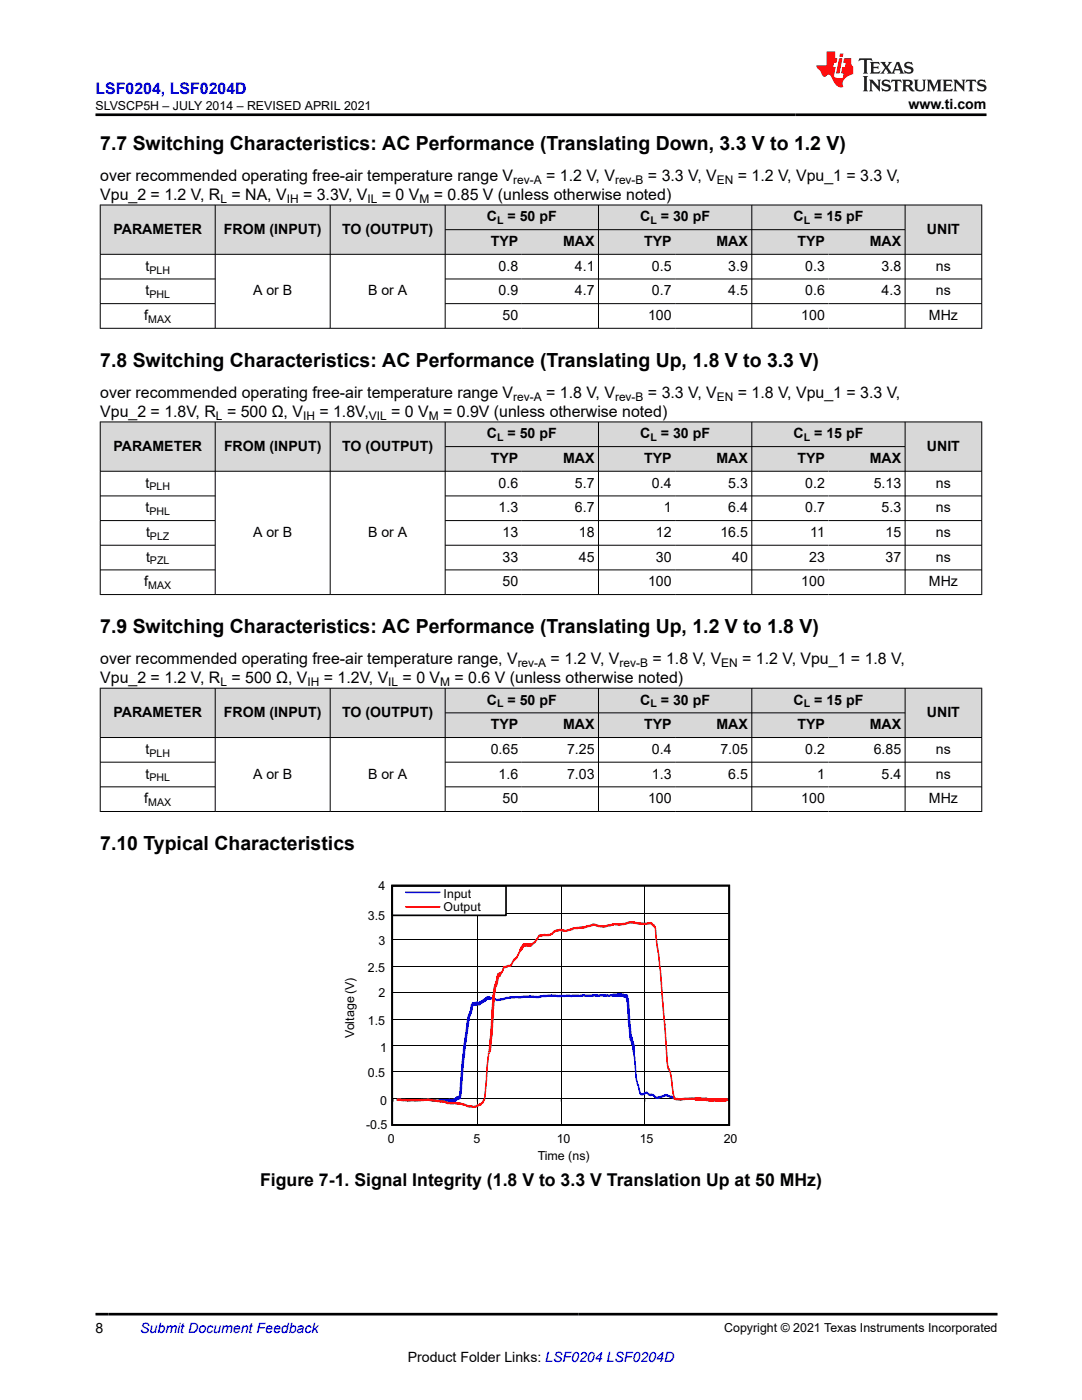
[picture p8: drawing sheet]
<svg xmlns="http://www.w3.org/2000/svg" width="216mm" height="279mm" viewBox="0 0 216 279" stroke-linecap="round" stroke-linejoin="round" font-family="sans-serif">
<g fill="#d8d8d8">
<path d="M20 40.9h175.9v4.9h-175.9z" fill-rule="evenodd"/>
<path d="M20.1 41h22.8v9.7h-22.8z" fill-rule="evenodd"/>
<path d="M43 41h22.8v9.7h-22.8z" fill-rule="evenodd"/>
<path d="M65.9 41h22.9v9.7h-22.9z" fill-rule="evenodd"/>
<path d="M88.9 41h30.5v4.8h-30.5z" fill-rule="evenodd"/>
<path d="M119.5 41h30.5v4.8h-30.5z" fill-rule="evenodd"/>
<path d="M150.1 41h30.4v4.8h-30.4z" fill-rule="evenodd"/>
<path d="M180.7 41h15.1v9.7h-15.1z" fill-rule="evenodd"/>
<path d="M88.9 45.9h15.2v4.8h-15.2z" fill-rule="evenodd"/>
<path d="M104.1 45.9h15.3v4.8h-15.3z" fill-rule="evenodd"/>
<path d="M119.5 45.9h15.2v4.8h-15.2z" fill-rule="evenodd"/>
<path d="M134.7 45.9h15.3v4.8h-15.3z" fill-rule="evenodd"/>
<path d="M150.1 45.9h15.2v4.8h-15.2z" fill-rule="evenodd"/>
<path d="M165.3 45.9h15.2v4.8h-15.2z" fill-rule="evenodd"/>
</g>
<g fill="none" stroke="#000" stroke-width=".2">
<path d="M19.9 40.9h176.1M19.9 50.8h176.1M19.9 55.7h23.1M20 40.9v24.7M42.9 40.9v24.7M65.9 40.9v24.7M88.8 40.9v24.7M88.8 45.8h91.9M88.8 55.7h107.2M119.4 40.9v24.7M150 40.9v24.7M180.6 40.9v24.7"/>
<path d="M195.9 40.9v24.7M19.9 65.5h176.1M19.9 60.6h23.1M88.8 60.6h107.2"/>
</g>
<g fill="#d8d8d8">
<path d="M20 84.2h175.9v4.9h-175.9z" fill-rule="evenodd"/>
<path d="M20.1 84.3h22.8v9.7h-22.8z" fill-rule="evenodd"/>
<path d="M43 84.3h22.8v9.7h-22.8z" fill-rule="evenodd"/>
<path d="M65.9 84.3h22.9v9.7h-22.9z" fill-rule="evenodd"/>
<path d="M88.9 84.3h30.5v4.8h-30.5z" fill-rule="evenodd"/>
<path d="M119.5 84.3h30.5v4.8h-30.5z" fill-rule="evenodd"/>
<path d="M150.1 84.3h30.4v4.8h-30.4z" fill-rule="evenodd"/>
<path d="M180.7 84.3h15.1v9.7h-15.1z" fill-rule="evenodd"/>
<path d="M88.9 89.2h15.2v4.8h-15.2z" fill-rule="evenodd"/>
<path d="M104.1 89.2h15.3v4.8h-15.3z" fill-rule="evenodd"/>
<path d="M119.5 89.2h15.2v4.8h-15.2z" fill-rule="evenodd"/>
<path d="M134.7 89.2h15.3v4.8h-15.3z" fill-rule="evenodd"/>
<path d="M150.1 89.2h15.2v4.8h-15.2z" fill-rule="evenodd"/>
<path d="M165.3 89.2h15.2v4.8h-15.2z" fill-rule="evenodd"/>
</g>
<g fill="none" stroke="#000" stroke-width=".2">
<path d="M19.9 84.2h176.1M19.9 94.1h176.1M19.9 99h23.1M20 84.1v34.6M42.9 84.1v34.6M65.9 84.1v34.6M88.8 84.1v34.6M88.8 89.1h91.9M88.8 99h107.2M119.4 84.1v34.6M150 84.1v34.6M180.6 84.1v34.6"/>
<path d="M195.9 84.1v34.6M19.9 118.7h176.1M19.9 103.9h23.1M19.9 108.8h23.1M19.9 113.7h23.1M88.8 103.9h107.2M88.8 108.8h107.2M88.8 113.7h107.2"/>
</g>
<g fill="#d8d8d8">
<path d="M20 137.3h175.9v5h-175.9z" fill-rule="evenodd"/>
<path d="M20.1 137.4h22.8v9.7h-22.8z" fill-rule="evenodd"/>
<path d="M43 137.4h22.8v9.7h-22.8z" fill-rule="evenodd"/>
<path d="M65.9 137.4h22.9v9.7h-22.9z" fill-rule="evenodd"/>
<path d="M88.9 137.4h30.5v4.8h-30.5z" fill-rule="evenodd"/>
<path d="M119.5 137.4h30.5v4.8h-30.5z" fill-rule="evenodd"/>
<path d="M150.1 137.4h30.4v4.8h-30.4z" fill-rule="evenodd"/>
<path d="M180.7 137.4h15.1v9.7h-15.1z" fill-rule="evenodd"/>
<path d="M88.9 142.3h15.2v4.8h-15.2z" fill-rule="evenodd"/>
<path d="M104.1 142.3h15.3v4.8h-15.3z" fill-rule="evenodd"/>
<path d="M119.5 142.3h15.2v4.8h-15.2z" fill-rule="evenodd"/>
<path d="M134.7 142.3h15.3v4.8h-15.3z" fill-rule="evenodd"/>
<path d="M150.1 142.3h15.2v4.8h-15.2z" fill-rule="evenodd"/>
<path d="M165.3 142.3h15.2v4.8h-15.2z" fill-rule="evenodd"/>
</g>
<g fill="none" stroke="#000" stroke-width=".2">
<path d="M19.9 137.3h176.1M20 137.3v24.7M42.9 137.3v24.7M65.9 137.3v24.7M88.8 137.3v24.7M119.4 137.3v24.7M150 137.3v24.7M180.6 137.3v24.7M195.9 137.3v24.7M19.9 147.2h176.1M19.9 152.1h23.1M19.9 157h23.1"/>
<path d="M88.8 142.3h91.9M88.8 152.1h107.2M88.8 157h107.2M19.9 162h176.1M95.2 176.9v47.6M112 176.9v47.6M128.7 176.9v47.6M78.5 182.2h67M78.5 187.5h67M78.5 192.8h67M78.5 198.1h67M78.5 203.4h67"/>
<path d="M78.5 208.7h67M78.5 213.9h67M78.5 219.2h67"/>
</g>
<path d="M78.4 219.2h.1v.7h-.1zM95.1 219.2h.2v.7h-.2zM111.9 219.2h.1v.7h-.1zM128.6 219.2h.2v.7h-.2zM145.4 219.2h.1v.7h-.1z" fill-rule="evenodd" fill="#000"/>
<g fill="#4f81bc">
<path d="M79.2 219.3h2l.3 .3-.2 .2-2-.1-.2-.1z" fill-rule="evenodd"/>
<path d="M81.2 219.4l2.2-.1 .1 .3-.2 .2h-1.8l-.3-.1z" fill-rule="evenodd"/>
<path d="M83.3 219.4l1.8-.1a.26 .26 0 0 1 .3-.1 .26 .26 0 0 1 .1 .4 .26 .26 0 0 1-.3 .1l-1.6 .1a.27 .27 0 0 1-.3-.1 .27 .27 0 0 1 0-.3z" fill-rule="evenodd"/>
<path d="M85.3 219.3l2.1 .1 .2 .2-.1 .3-1.3-.1-.8-.1z" fill-rule="evenodd"/>
</g>
<g fill="#00f">
<path d="M87.4 219.5l2.2-.1 .1 .3-.2 .2h-2z" fill-rule="evenodd"/>
<path d="M89.4 219.4h1.3l-.1 .1 .4-.5 .6-.2 .1 .2v.3l-.6 .1 .2-.1-.2 .3-.5 .3-1-.1h-.2z" fill-rule="evenodd"/>
</g>
<path d="M89.4 219.4h1.3l-.1 .1 .4-.5 .6-.2 .1 .2v.3l-.6 .1 .2-.1-.2 .3-.5 .3-1-.1h-.2z" fill="none" stroke="#00f" stroke-width=".2"/>
<path d="M93.6 202.5l.2 .1-.2 1.1h-.2l-.1-.2h.3l-.8 5.8v-.1l-.8 9.1-.1 .7-.1 .2-.2-.1 .2-.1-.2 .3-.2-.2 .2-.3 .1 .2h-.2l.2-.3 .1 .1-.2 .1 .9-9.8 .7-5.6 .2-.3 .2 .2-.3 .1z" fill-rule="evenodd" fill="#00f"/>
<path d="M93.6 202.5l.2 .1-.2 1.1h-.2l-.1-.2h.3l-.8 5.8v-.1l-.8 9.1-.1 .7-.1 .2-.2-.1 .2-.1-.2 .3-.2-.2 .2-.3 .1 .2h-.2l.2-.3 .1 .1-.2 .1 .9-9.8 .7-5.6 .2-.3 .2 .2-.3 .1z" fill="none" stroke="#00f" stroke-width=".2"/>
<path d="M94.2 200.2l.6-.2 .3 .2h-.1l.1-.2 .5 .1-.1 .1 .3-.1v.1l-.2 .4-.5-.2 .2-.1-.2 .3-.3-.2 .1 .1-.6 .1 .1-.1-.3 1.6-.3 .7-.2 .1-.1-.3z" fill-rule="evenodd" fill="#00f"/>
<path d="M94.2 200.2l.6-.2 .3 .2h-.1l.1-.2 .5 .1-.1 .1 .3-.1v.1l-.2 .4-.5-.2 .2-.1-.2 .3-.3-.2 .1 .1-.6 .1 .1-.1-.3 1.6-.3 .7-.2 .1-.1-.3z" fill="none" stroke="#00f" stroke-width=".2"/>
<path d="M95.6 200.1l.8-.6h.2h-.1l.6-.5h.7l.1 .1-.1 .3h-.6l-1.5 1.1-.2-.2z" fill-rule="evenodd" fill="#00f"/>
<path d="M95.6 200.1l.8-.6h.2h-.1l.6-.5h.7l.1 .1-.1 .3h-.6l-1.5 1.1-.2-.2z" fill="none" stroke="#00f" stroke-width=".2"/>
<g fill="#00f">
<path d="M97.7 199h.6l.8 .4 .8-.1v.3l-.2 .1-.7 .1-.7-.3-.6-.1z" fill-rule="evenodd"/>
<path d="M99.7 199.3l2-.5 .3 .3-.2 .2h-.7l-.8 .3-.5 .1z" fill-rule="evenodd"/>
<path d="M101.7 198.9l1.9-.1h.3l.1 .2-.2 .3h-2z" fill-rule="evenodd"/>
<path d="M103.8 198.9l2-.3 .3 .1v.2l-.1 .2-2.1 .1z" fill-rule="evenodd"/>
<path d="M105.9 198.7l1.3 .1 .8-.2 .1 .3-.5 .3-1.6-.1-.2-.1z" fill-rule="evenodd"/>
<path d="M107.9 198.7l1.8-.2a.28 .28 0 0 1 .4 0 .28 .28 0 0 1 0 .4 .28 .28 0 0 1-.3 0l-1.8 .1z" fill-rule="evenodd"/>
<path d="M109.9 198.5h1.9a.3 .3 0 0 1 .4 .1 .3 .3 0 0 1 0 .4 .3 .3 0 0 1-.4 0l-1.5-.1a.27 .27 0 0 1-.3-.1 .27 .27 0 0 1-.1-.3z" fill-rule="evenodd"/>
<path d="M112 198.6l2.1-.1 .2 .3-.2 .2h-2z" fill-rule="evenodd"/>
<path d="M114.1 198.6l2.1-.1 .2 .2-.3 .2-1.9 .1z" fill-rule="evenodd"/>
<path d="M116.1 198.5l2.2-.1 .1 .3-.3 .2h-1.9z" fill-rule="evenodd"/>
<path d="M118.2 198.5l1.8-.1a.3 .3 0 0 1 .4 0 .3 .3 0 0 1 0 .5 .3 .3 0 0 1-.4 0h-1.7z" fill-rule="evenodd"/>
<path d="M120.2 198.5l2.2-.1 .1 .2-.2 .3h-1.9l-.2-.1z" fill-rule="evenodd"/>
<path d="M122.2 198.5l2.2-.1 .2 .3-.2 .2-.1-.2 .1 .1-2 .1-.2-.1z" fill-rule="evenodd"/>
</g>
<path d="M122.2 198.5l2.2-.1 .2 .3-.2 .2-.1-.2 .1 .1-2 .1-.2-.1z" fill="none" stroke="#00f" stroke-width=".2"/>
<path d="M124.4 198.5l.8 .1 .1 .9v-.1l.1 .2 .7 7.9h-.3l.1-.6h.1l.3 1.1-.2-.2 .2 .1 .1 .4h-.2h.2l.1 .3 .1 1.2-.1 .2-.2-.2-.1-1.3 .2 .1-.1 .1-.2-.3-.1-.3 .2 .2-.2-.2-.2-1h.3l-.2 .6-.2-.9-.6-7.1 .1 .1-.2-.4-.1-.6 .2 .2-.8-.1z" fill-rule="evenodd" fill="#00f"/>
<path d="M124.4 198.5l.8 .1 .1 .9v-.1l.1 .2 .7 7.9h-.3l.1-.6h.1l.3 1.1-.2-.2 .2 .1 .1 .4h-.2h.2l.1 .3 .1 1.2-.1 .2-.2-.2-.1-1.3 .2 .1-.1 .1-.2-.3-.1-.3 .2 .2-.2-.2-.2-1h.3l-.2 .6-.2-.9-.6-7.1 .1 .1-.2-.4-.1-.6 .2 .2-.8-.1z" fill="none" stroke="#00f" stroke-width=".2"/>
<g fill="#00f">
<path d="M126.4 209.7l.2-.1v.2l.6 5.7 .7 2.6-.1-.1 .3 .3-.2-.1 .7-.1 .1 .3-.3 .2h-.5l-.3-.3-.7-2.8z" fill-rule="evenodd"/>
<path d="M128.4 218.1l.5-.3h.2l.4 .5-.1-.1 .4 .1h-.1h.6l.4 .3v.3l-.1 .1-.4-.3h.1h-.7l-.7-.5h.1l-.5 .3z" fill-rule="evenodd"/>
<path d="M130.5 218.6l.5 .3-.1-.1h.4l1.3-.4 .2 .2-.3 .3-1.6 .4-.5-.4z" fill-rule="evenodd"/>
<path d="M132.6 218.4l.4-.1 1.1 .4 .7 .4v.3l-.2 .1-.7-.4h.2h-.5l-.6-.3h-.4z" fill-rule="evenodd"/>
</g>
<g fill="#4f81bc">
<path d="M134.6 219.1l1 .1 1.1-.1 .2 .2-.3 .3h-1.6l-.5-.2z" fill-rule="evenodd"/>
<path d="M136.6 219.1l1.6-.1 .6 .1 .1 .2-.1 .2h-1.9a.27 .27 0 0 1-.3-.1 .27 .27 0 0 1 0-.3z" fill-rule="evenodd"/>
<path d="M138.7 219.2h1.8a.31 .31 0 0 1 .4 0 .31 .31 0 0 1 0 .4 .31 .31 0 0 1-.4 0l-1.7-.1h-.1z" fill-rule="evenodd"/>
<path d="M140.7 219.2l1.9 .1a.28 .28 0 0 1 .3 0 .28 .28 0 0 1 .1 .4 .28 .28 0 0 1-.4 0h-1.5l-.4-.2z" fill-rule="evenodd"/>
<path d="M142.8 219.4l2.1-.1 .2 .2-.3 .2h-1.7a.27 .27 0 0 1-.3-.1 .27 .27 0 0 1 0-.2z" fill-rule="evenodd"/>
<path d="M144.9 219.3h.6v.5l-.6-.1z" fill-rule="evenodd"/>
</g>
<g fill="#f00">
<path d="M79.2 219.3h2l.3 .3-.2 .2-2-.1-.2-.1z" fill-rule="evenodd"/>
<path d="M81.2 219.4l2.2-.1 .1 .3-.2 .2h-1.8l-.3-.1z" fill-rule="evenodd"/>
<path d="M83.3 219.4l1.8-.1a.26 .26 0 0 1 .3-.1 .26 .26 0 0 1 .1 .4 .26 .26 0 0 1-.3 .1l-1.6 .1a.27 .27 0 0 1-.3-.1 .27 .27 0 0 1 0-.3z" fill-rule="evenodd"/>
<path d="M85.3 219.3l2 .2a.25 .25 0 0 1 .3 .1 .25 .25 0 0 1-.1 .4l-2-.3-.2-.1z" fill-rule="evenodd"/>
<path d="M87.4 219.5l1.1 .1 .9 .3-.1 .1 .2-.1 .1 .4-.2 .1-.9-.4h.1h-1.1l-.2-.2z" fill-rule="evenodd"/>
<path d="M89.5 219.9l2.1 .1 .1 .3-.2 .2-1.9-.1-.2-.2z" fill-rule="evenodd"/>
<path d="M91.5 220.1l.5-.1 1.5 .6a.24 .24 0 0 1 .2 .3 .24 .24 0 0 1-.4 0l-1.7-.4z" fill-rule="evenodd"/>
<path d="M93.5 220.6l1.2 .1h-.1l.9-.4 .3 .1-.1 .3-1 .4-1.1-.1z" fill-rule="evenodd"/>
<path d="M97.6 209.4h.3v.2l-.2 .6-.1 .1-.2-.3h.3l-.9 9.3a.39 .39 0 0 1-.3 .5l.1-.1-.1 .4-.5 .5h-.4v-.3h.3l-.1-.1 .5-.4-.1 .1 .2-.5h.2l-.1 .1 .6-7.5 .4-2.3h.2l.1 .3-.2-.2-.1 .1z" fill-rule="evenodd"/>
<path d="M99.4 194.3l.2-.1 .1 .4-.1-.1-.1 .1 .3-.5a.4 .4 0 0 1-.1 .7l.1-.1-.1 .2h-.2l-.1-.4 .2 .1-.3 1.4-.2 .3 .1-.2-.1 .7h-.3l.2-.1-.4 2.1-.4 7.3-.3 3.5-.2 .2-.1-.3 .7-10.8 .4-2.1 .2-.2 .1 .1-.2 .1 .1-.6 .2-.2-.1 .1z" fill-rule="evenodd"/>
</g>
<path d="M99.4 194.3l.2-.1 .1 .4-.1-.1-.1 .1 .3-.5a.4 .4 0 0 1-.1 .7l.1-.1-.1 .2h-.2l-.1-.4 .2 .1-.3 1.4-.2 .3 .1-.2-.1 .7h-.3l.2-.1-.4 2.1-.4 7.3-.3 3.5-.2 .2-.1-.3 .7-10.8 .4-2.1 .2-.2 .1 .1-.2 .1 .1-.6 .2-.2-.1 .1z" fill="none" stroke="#f00" stroke-width=".2"/>
<g fill="#f00">
<path d="M100.4 192.9l1-.4 .6 .1-.2 .4-1.3 .2h.1l-.2 .8-.6 .6-.1-.4 .4-.5-.1 .1z" fill-rule="evenodd"/>
<path d="M103.8 189.4l.2-.1v.4l-.6 1.3-.3 .4h-.3h.2l-.4 .4 .1-.1-.6 1-.3 .2-.1-.3 .4-.3-.2 .2 .7-1.3 .4-.1h-.1l.4-.5-.2 .2z" fill-rule="evenodd"/>
<path d="M104.4 188.5l.4-.2 1.2 .1 .1 .3-.3 .2-1.2-.2-.7 1.1-.1-.4z" fill-rule="evenodd"/>
</g>
<path d="M104.4 188.5l.4-.2 1.2 .1 .1 .3-.3 .2-1.2-.2-.7 1.1-.1-.4z" fill="none" stroke="#f00" stroke-width=".2"/>
<g fill="#f00">
<path d="M107.5 186.5l.5-.1 .1 .4-.6 .2 .2-.1-.9 1.3-.6 .5h-.4v-.3l.9-.6-.1 .1z" fill-rule="evenodd"/>
<path d="M107.9 186.5l.6-.1h1.1h-.1l.6-.2 .1 .1-.1 .3-.6 .2-1.5 .1z" fill-rule="evenodd"/>
<path d="M110 186.2l.9-.7 .8-.1 .5 .2v.2h-.6h.1l-1.1 .2h.1l-.6 .6-.2-.1z" fill-rule="evenodd"/>
<path d="M112 185.5l.9 .1 1.2-.4 .2 .1-.1 .3-1.2 .4-.9-.1z" fill-rule="evenodd"/>
<path d="M114.1 185.2l.4-.2 1.6-.1 .3 .2-.2 .2-1.6 .1-.5 .2z" fill-rule="evenodd"/>
<path d="M116.1 185l1.7-.4h-.1l.5-.2 .2 .2-.2 .2-1.7 .5h-.4z" fill-rule="evenodd"/>
<path d="M118.2 184.4l.4-.1 1 .3 .7 .1 .2 .2-.3 .2-.7-.1-1-.3-.3 .1z" fill-rule="evenodd"/>
<path d="M120.2 184.7l2.1-.4 .2 .2-.4 .3-1.5 .3-.4-.1z" fill-rule="evenodd"/>
<path d="M122.2 184.3l2.2-.1 .2 .2-.2 .2-1 .2-1-.1z" fill-rule="evenodd"/>
<path d="M124.3 184.2l1.3-.3h.8l.2 .2-.1 .2h-1l-1 .3h-.2z" fill-rule="evenodd"/>
<path d="M126.4 183.9l2.1 .3 .2 .2-.2 .2-1.7-.2-.4-.1z" fill-rule="evenodd"/>
<path d="M128.4 184.2l1.6-.2 .4 .5-.1-.1h.2l.2 .6-.2 .1-.2-.4 .1 .2-.2-.1-.3-.5 .1 .2-.2-.1h.1l-1.2 .2a.27 .27 0 0 1-.3-.1 .27 .27 0 0 1 0-.3z" fill-rule="evenodd"/>
<path d="M130.5 184.7h.2l.2 .4 .7 5.2 .2 2.8-.1-.2 .2 .2v.7l.9 10.7-.2 .2-.1-.2-1-11.3 .2 .2-.2-.2-.9-8.1 .1 .2-.3-.3z" fill-rule="evenodd"/>
<path d="M132.5 204.4l.2-.1 .1 .2 .6 8.3-.1-.1 .2 .5-.1-.1 .2 .1 .3 .8 .8 5.2-.1-.2 .2 .3-.1 .2-.3-.1-.3-1.2-.4-3.6-.4-1.2 .2 .1-.3-.1-.1-.5z" fill-rule="evenodd"/>
<path d="M134.6 219.1l1 .1 1.1-.1 .2 .2-.3 .3h-1.6l-.5-.2z" fill-rule="evenodd"/>
<path d="M136.6 219.1l1.6-.1 .6 .1 .1 .2-.1 .2h-1.9a.27 .27 0 0 1-.3-.1 .27 .27 0 0 1 0-.3z" fill-rule="evenodd"/>
<path d="M138.7 219.2h1.8a.31 .31 0 0 1 .4 0 .31 .31 0 0 1 0 .4 .31 .31 0 0 1-.4 0l-1.7-.1h-.1z" fill-rule="evenodd"/>
</g>
<path d="M138.7 219.2h1.8a.31 .31 0 0 1 .4 0 .31 .31 0 0 1 0 .4 .31 .31 0 0 1-.4 0l-1.7-.1h-.1z" fill="none" stroke="#f00" stroke-width=".2"/>
<path d="M140.7 219.2l1.9 .1a.28 .28 0 0 1 .3 0 .28 .28 0 0 1 .1 .4 .28 .28 0 0 1-.4 0h-1.5l-.4-.2z" fill-rule="evenodd" fill="#f00"/>
<path d="M140.7 219.2l1.9 .1a.28 .28 0 0 1 .3 0 .28 .28 0 0 1 .1 .4 .28 .28 0 0 1-.4 0h-1.5l-.4-.2z" fill="none" stroke="#f00" stroke-width=".2"/>
<path d="M142.8 219.4l2.1-.1 .2 .2-.3 .2h-1.7a.27 .27 0 0 1-.3-.1 .27 .27 0 0 1 0-.2z" fill-rule="evenodd" fill="#f00"/>
<path d="M142.8 219.4l2.1-.1 .2 .2-.3 .2h-1.7a.27 .27 0 0 1-.3-.1 .27 .27 0 0 1 0-.2z" fill="none" stroke="#f00" stroke-width=".2"/>
<path d="M144.9 219.3h.6v.5l-.6-.1z" fill-rule="evenodd" fill="#f00"/>
<path d="M78.2 176.8h22.8v5.9h-22.8z" fill-rule="evenodd" fill="#fff"/>
<path d="M78.2 176.8h22.8v5.9h-22.8z" fill="none" stroke="#000" stroke-width=".34"/>
<path d="M81 178.1h6.8" fill="none" stroke="#00f" stroke-width=".34"/>
<path d="M81 181h6.8" fill="none" stroke="#f00" stroke-width=".34"/>
<path d="M78.2 176.7h67.3v47.8h-67.3z" fill="none" stroke="#000" stroke-width=".36"/>
<path d="M171.5 11.6l-.2 .6 .5-.2h.6v.1v2.2l-.2 .4h1l-.2-.4v-2.2v-.1h.5l.6 .2-.2-.6zM173.6 12.4l.2 .3v1.6l-.2 .4h1.9l.1-.6a1.08 1.08 0 0 1-1.3 .2v-.7h.6l.4 .2v-.7l-.4 .2h-.6v-.5l.2-.2a1 1 0 0 1 1 .3l-.1-.5zM175.7 12.4l.9 1.1-1 1.2h.9l-.2-.2 .5-.8 .4 .8-.2 .2h1.6l-.2-.2 .2-.5h.9l.1 .5-.1 .2h.9l-.2-.4-.8-1.9h-.5l-.9 2.1-.9-1.1 .9-1h-.8l.2 .2-.4 .6-.4-.6 .2-.2zM179 12.8l.4 1h-.7zM180.7 12.5a.65 .65 0 0 0-.2 .7 .65 .65 0 0 0 .6 .5l.6 .1 .1 .3a.79 .79 0 0 1-.7 .4 .79 .79 0 0 1-.7-.5l.1 .7 .2-.1a.93 .93 0 0 0 1.1 0 .93 .93 0 0 0 .4-.9 1.46 1.46 0 0 0-1.2-.6l-.1-.3a1.09 1.09 0 0 1 1.2 .2l-.2-.6-.1 .1-.5-.2zM172.2 15.2l.2 .4v2.2l-.2 .4h1l-.2-.4v-2.2l.2-.4zM173.4 15.9l.2 .4v1.5l-.2 .4h.8l-.3-.4 .1-1.3 1.6 1.8v-2l.2-.4h-.7l.1 .2 .1 1.1-1.2-1.3zM176.2 16a.65 .65 0 0 0-.2 .8 .65 .65 0 0 0 .6 .4l.6 .2 .1 .2a.79 .79 0 0 1-.7 .4 .79 .79 0 0 1-.7-.5l.1 .7 .2-.1a.93 .93 0 0 0 1.1 .1 .93 .93 0 0 0 .4-1 1.46 1.46 0 0 0-1.2-.5l-.1-.4a1.09 1.09 0 0 1 1.2 .2l-.1-.6-.2 .1-.5-.1zM177.9 15.9l-.1 .6a.63 .63 0 0 1 .8-.3v1.6l-.3 .4h1l-.2-.4v-1.6a.66 .66 0 0 1 .8 .3l-.1-.6zM180 15.9l.2 .4v1.5l-.2 .4h1l-.2-.2-.1-.7h.5l.1 .2a.79 .79 0 0 0 1.2 .6l-1-.9a.61 .61 0 0 0 .6-.6 .61 .61 0 0 0-.5-.7zM180.8 16.2h.1a.47 .47 0 0 1 .5 .1 .47 .47 0 0 1 .1 .5l-.1 .1-.7 .1zM182.3 15.9l.2 .2a2.27 2.27 0 0 0 .4 2 1.04 1.04 0 0 0 1.7-.7v-1.3l.2-.2h-.8l.2 .4v1.1a.6 .6 0 0 1-.6 .6 .6 .6 0 0 1-.6-.6v-1.1l.3-.4zM184.9 15.9l.2 .4v1.5l-.2 .4h.8l-.3-.4v-1.4l.9 1.9 .9-1.9v1.4l-.3 .4h1l-.2-.4v-1.5l.2-.4h-.8l-.7 1.5-.6-1.5zM188.1 15.9l.2 .4v1.5l-.2 .4h1.9l.1-.6a1.09 1.09 0 0 1-1.3 .2v-.7h.6l.4 .2v-.6l-.4 .2h-.6v-.6l.2-.1a1.01 1.01 0 0 1 1 .3l-.1-.6zM190.2 15.9l.3 .4v1.5l-.3 .4h.8l-.2-.4v-1.3l1.6 1.8v-2l.2-.4h-.7l.2 .2v1.1l-1.2-1.3zM192.8 15.9l-.1 .6a.63 .63 0 0 1 .8-.3v1.6l-.3 .4h1l-.2-.4v-1.6a.66 .66 0 0 1 .8 .3l-.1-.6zM195.2 16a.65 .65 0 0 0-.2 .8 .65 .65 0 0 0 .6 .4l.6 .2 .2 .2a.79 .79 0 0 1-.7 .4 .79 .79 0 0 1-.7-.5l.1 .7 .2-.1a.93 .93 0 0 0 1 .1 .93 .93 0 0 0 .5-1 1.46 1.46 0 0 0-1.3-.5v-.4a1.09 1.09 0 0 1 1.2 .2l-.2-.6-.2 .1-.5-.1z" fill="#231f20"/>
<path d="M164.9 10.3v2.7h-2l.1 .4 .8 1a.95 .95 0 0 0 1 .9 .59 .59 0 0 1 .5-.4 .59 .59 0 0 1 .5 .3l.4 .8a1.59 1.59 0 0 0 2.1 1.4 1.61 1.61 0 0 1 1-2.3l1-.3-.1-1.5a1.59 1.59 0 0 1-.3-1.7h-1.5l-.2 .9h.6l-.2 .9h-.5l-.2 .9v.3l.4 .1-.1 .9h-.7a.73 .73 0 0 1-1-.7l.3-1.5h-.5l.1-.9h.5l.2-.9h-.5v-1.3zM167.4 11.6l-.6 3.1h.7l.6-3.1zM167.6 10.7l-.1 .6h.7l.1-.6z" fill="#ed1c24"/>
<path d="M19 22.9h177.8M19 262.3h180" fill="none" stroke="#000" stroke-width=".53"/>
<g font-size="3.9">
<text x="20" y="29.9">7.7 Switching Characteristics: AC Performance (Translating Down, 3.3 V to 1.2 V)</text>
<text x="20" y="73.2">7.8 Switching Characteristics: AC Performance (Translating Up, 1.8 V to 3.3 V)</text>
<text x="20" y="126.3">7.9 Switching Characteristics: AC Performance (Translating Up, 1.2 V to 1.8 V)</text>
<text x="20" y="169.6">7.10 Typical Characteristics</text>
</g>
<text font-size="3.5" x="51.9" y="236.6">Figure 7-1. Signal Integrity (1.8 V to 3.3 V Translation Up at 50 MHz)</text>
<text font-size="3.2" fill="#00f" x="19.1" y="18.7">LSF0204, LSF0204D</text>
<g font-size="3.2">
<text x="20" y="39.9">Vpu_2 = 1.2 V, R = NA, V</text>
<text x="20" y="36.1">over recommended operating free-air temperature range V</text>
<text x="60.5" y="39.9">= 3.3V, V</text>
<text x="76.2" y="39.9">= 0 V</text>
<text x="86.6" y="39.9">= 0.85 V (unless otherwise noted)</text>
<text x="109" y="36.1">= 1.2 V, V</text>
<text x="129.3" y="36.1">= 3.3 V, V</text>
<text x="147.2" y="36.1">= 1.2 V, Vpu_1 = 3.3 V,</text>
<text x="20" y="83.2">Vpu_2 = 1.8V, R = 500 Ω, V</text>
<text x="20" y="79.3">over recommended operating free-air temperature range V</text>
<text x="63.7" y="83.2">= 1.8V,</text>
<text x="78.1" y="83.2">= 0 V</text>
<text x="88.4" y="83.2">= 0.9V (unless otherwise noted)</text>
<text x="109" y="79.3">= 1.8 V, V</text>
<text x="129.3" y="79.3">= 3.3 V, V</text>
<text x="147.2" y="79.3">= 1.8 V, Vpu_1 = 3.3 V,</text>
<text x="20" y="136.3">Vpu_2 = 1.2 V, R = 500 Ω, V</text>
<text x="20" y="132.5">over recommended operating free-air temperature range, V</text>
<text x="64.6" y="136.3">= 1.2V, V</text>
<text x="80.3" y="136.3">= 0 V</text>
<text x="90.7" y="136.3">= 0.6 V (unless otherwise noted)</text>
<text x="109.9" y="132.5">= 1.2 V, V</text>
<text x="130.2" y="132.5">= 1.8 V, V</text>
<text x="148.1" y="132.5">= 1.2 V, Vpu_1 = 1.8 V,</text>
</g>
<g font-size="2.8">
<text x="181.3" y="21.8">www.ti.com</text>
<text x="22.6" y="46.6">PARAMETER</text>
<text x="44.7" y="46.6">FROM (INPUT)</text>
<text x="68.3" y="46.6">TO (OUTPUT)</text>
<text x="97.2" y="44.2">C</text>
<text x="101.3" y="44.2">= 50 pF</text>
<text x="127.8" y="44.2">C</text>
<text x="131.9" y="44.2">= 30 pF</text>
<text x="158.3" y="44.2">C</text>
<text x="162.5" y="44.2">= 15 pF</text>
<text x="185" y="46.6">UNIT</text>
<text x="97.9" y="49.1">TYP</text>
<text x="112.4" y="49.1">MAX</text>
<text x="128.5" y="49.1">TYP</text>
<text x="143" y="49.1">MAX</text>
<text x="159.1" y="49.1">TYP</text>
<text x="173.6" y="49.1">MAX</text>
<text x="29" y="59">t</text>
<text x="29" y="54">t</text>
<text x="50.5" y="59">A or B</text>
<text x="73.4" y="59">B or A</text>
<text x="99.5" y="54">0.8</text>
<text x="99.5" y="59">0.9</text>
<text x="114.7" y="54">4.1</text>
<text x="114.7" y="59">4.7</text>
<text x="130.1" y="54">0.5</text>
<text x="130.1" y="59">0.7</text>
<text x="145.3" y="54">3.9</text>
<text x="145.3" y="59">4.5</text>
<text x="160.7" y="54">0.3</text>
<text x="160.7" y="59">0.6</text>
<text x="175.9" y="54">3.8</text>
<text x="175.9" y="59">4.3</text>
<text x="186.8" y="54">ns</text>
<text x="186.8" y="59">ns</text>
<text x="28.8" y="63.9">f</text>
<text x="100.3" y="63.9">50</text>
<text x="129.3" y="63.9">100</text>
<text x="159.9" y="63.9">100</text>
<text x="185.4" y="63.9">MHz</text>
<text x="22.6" y="89.9">PARAMETER</text>
<text x="44.7" y="89.9">FROM (INPUT)</text>
<text x="68.3" y="89.9">TO (OUTPUT)</text>
<text x="97.2" y="87.5">C</text>
<text x="101.3" y="87.5">= 50 pF</text>
<text x="127.8" y="87.5">C</text>
<text x="131.9" y="87.5">= 30 pF</text>
<text x="158.3" y="87.5">C</text>
<text x="162.5" y="87.5">= 15 pF</text>
<text x="185" y="89.9">UNIT</text>
<text x="97.9" y="92.4">TYP</text>
<text x="112.4" y="92.4">MAX</text>
<text x="128.5" y="92.4">TYP</text>
<text x="143" y="92.4">MAX</text>
<text x="159.1" y="92.4">TYP</text>
<text x="173.6" y="92.4">MAX</text>
<text x="29" y="97.3">t</text>
<text x="99.5" y="97.3">0.6</text>
<text x="114.7" y="97.3">5.7</text>
<text x="130.1" y="97.3">0.4</text>
<text x="145.3" y="97.3">5.3</text>
<text x="160.7" y="97.3">0.2</text>
<text x="174.3" y="97.3">5.13</text>
<text x="186.8" y="97.3">ns</text>
<text x="29" y="102.2">t</text>
<text x="29.1" y="107.2">t</text>
<text x="50.5" y="107.2">A or B</text>
<text x="73.4" y="107.2">B or A</text>
<text x="99.5" y="102.2">1.3</text>
<text x="100.3" y="107.2">13</text>
<text x="114.7" y="102.2">6.7</text>
<text x="115.5" y="107.2">18</text>
<text x="130.9" y="107.2">12</text>
<text x="132.4" y="102.2">1</text>
<text x="143.8" y="107.2">16.5</text>
<text x="145.3" y="102.2">6.4</text>
<text x="160.7" y="102.2">0.7</text>
<text x="161.7" y="107.2">11</text>
<text x="175.9" y="102.2">5.3</text>
<text x="176.7" y="107.2">15</text>
<text x="186.8" y="107.2">ns</text>
<text x="186.8" y="102.2">ns</text>
<text x="29.1" y="112.1">t</text>
<text x="100.3" y="112.1">33</text>
<text x="115.5" y="112.1">45</text>
<text x="130.9" y="112.1">30</text>
<text x="146.1" y="112.1">40</text>
<text x="161.5" y="112.1">23</text>
<text x="176.7" y="112.1">37</text>
<text x="186.8" y="112.1">ns</text>
<text x="28.8" y="117">f</text>
<text x="100.3" y="117">50</text>
<text x="129.3" y="117">100</text>
<text x="159.9" y="117">100</text>
<text x="185.4" y="117">MHz</text>
<text x="22.6" y="143.1">PARAMETER</text>
<text x="44.7" y="143.1">FROM (INPUT)</text>
<text x="68.3" y="143.1">TO (OUTPUT)</text>
<text x="97.2" y="140.6">C</text>
<text x="101.3" y="140.6">= 50 pF</text>
<text x="127.8" y="140.6">C</text>
<text x="131.9" y="140.6">= 30 pF</text>
<text x="158.3" y="140.6">C</text>
<text x="162.5" y="140.6">= 15 pF</text>
<text x="185" y="143.1">UNIT</text>
<text x="97.9" y="145.5">TYP</text>
<text x="112.4" y="145.5">MAX</text>
<text x="128.5" y="145.5">TYP</text>
<text x="143" y="145.5">MAX</text>
<text x="159.1" y="145.5">TYP</text>
<text x="173.6" y="145.5">MAX</text>
<text x="29" y="150.5">t</text>
<text x="29" y="155.4">t</text>
<text x="50.5" y="155.4">A or B</text>
<text x="73.4" y="155.4">B or A</text>
<text x="97.9" y="150.5">0.65</text>
<text x="99.5" y="155.4">1.6</text>
<text x="113.2" y="150.5">7.25</text>
<text x="113.2" y="155.4">7.03</text>
<text x="130.1" y="150.5">0.4</text>
<text x="130.1" y="155.4">1.3</text>
<text x="143.8" y="150.5">7.05</text>
<text x="145.3" y="155.4">6.5</text>
<text x="160.7" y="150.5">0.2</text>
<text x="163" y="155.4">1</text>
<text x="174.3" y="150.5">6.85</text>
<text x="175.9" y="155.4">5.4</text>
<text x="186.8" y="150.5">ns</text>
<text x="186.8" y="155.4">ns</text>
<text x="28.8" y="160.3">f</text>
<text x="100.3" y="160.3">50</text>
<text x="129.3" y="160.3">100</text>
<text x="159.9" y="160.3">100</text>
<text x="185.4" y="160.3">MHz</text>
<text x="19" y="266.1">8</text>
<text x="81.4" y="271.7">Product Folder Links: LSF0204 LSF0204D</text>
</g>
<text font-size="2.8" fill="#00f" x="28" y="266.1">Submit Document Feedback</text>
<g font-size="2.5">
<text x="19.1" y="21.9">SLVSCP5H – JULY 2014 – REVISED APRIL 2021</text>
<text x="75.5" y="177.6">4</text>
<text x="88.5" y="179.1">Input</text>
<text x="73.4" y="183.6">3.5</text>
<text x="88.5" y="181.8">Output</text>
<text x="75.5" y="188.7">3</text>
<text x="73.4" y="194">2.5</text>
<text x="75.5" y="199">2</text>
<text x="70.7" y="207.2" transform="rotate(-90 70.7 207.2)">Voltage (V)</text>
<text x="73.4" y="204.6">1.5</text>
<text x="75.8" y="209.9">1</text>
<text x="73.4" y="215">0.5</text>
<text x="75.8" y="220.5">0</text>
<text x="73" y="225.3">-0.5</text>
<text x="77.4" y="228.2">0</text>
<text x="94.5" y="228.2">5</text>
<text x="107.3" y="231.5">Time (ns)</text>
<text x="111.1" y="228.2">10</text>
<text x="127.6" y="228.2">15</text>
<text x="144.4" y="228.2">20</text>
<text x="144.5" y="265.8">Copyright © 2021 Texas Instruments Incorporated</text>
</g>
<g font-size="2.4">
<text x="44" y="40.5">L</text>
<text x="57.2" y="40.5">IH</text>
<text x="73.3" y="40.5">IL</text>
<text x="83.7" y="40.5">M</text>
<text x="102.4" y="36.7">rev-A</text>
<text x="122.7" y="36.7">rev-B</text>
<text x="143" y="36.7">EN</text>
<text x="43.1" y="83.8">L</text>
<text x="60.5" y="83.8">IH</text>
<text x="73.6" y="83.8">VIL</text>
<text x="85.6" y="83.8">M</text>
<text x="102.4" y="80">rev-A</text>
<text x="122.7" y="80">rev-B</text>
<text x="143" y="80">EN</text>
<text x="44" y="136.9">L</text>
<text x="61.4" y="136.9">IH</text>
<text x="77.5" y="136.9">IL</text>
<text x="87.8" y="136.9">M</text>
<text x="103.3" y="133.1">rev-A</text>
<text x="123.6" y="133.1">rev-B</text>
<text x="143.9" y="133.1">EN</text>
</g>
<g font-size="2.1">
<text x="99.2" y="44.8">L</text>
<text x="129.8" y="44.8">L</text>
<text x="160.4" y="44.8">L</text>
<text x="29.8" y="59.5">PHL</text>
<text x="29.8" y="54.6">PLH</text>
<text x="29.6" y="64.4">MAX</text>
<text x="99.2" y="88">L</text>
<text x="129.8" y="88">L</text>
<text x="160.4" y="88">L</text>
<text x="29.8" y="97.9">PLH</text>
<text x="29.8" y="102.8">PHL</text>
<text x="29.9" y="107.7">PLZ</text>
<text x="29.9" y="112.7">PZL</text>
<text x="29.6" y="117.6">MAX</text>
<text x="99.2" y="141.2">L</text>
<text x="129.8" y="141.2">L</text>
<text x="160.4" y="141.2">L</text>
<text x="29.8" y="151">PLH</text>
<text x="29.8" y="155.9">PHL</text>
<text x="29.6" y="160.9">MAX</text>
</g>
</svg>
